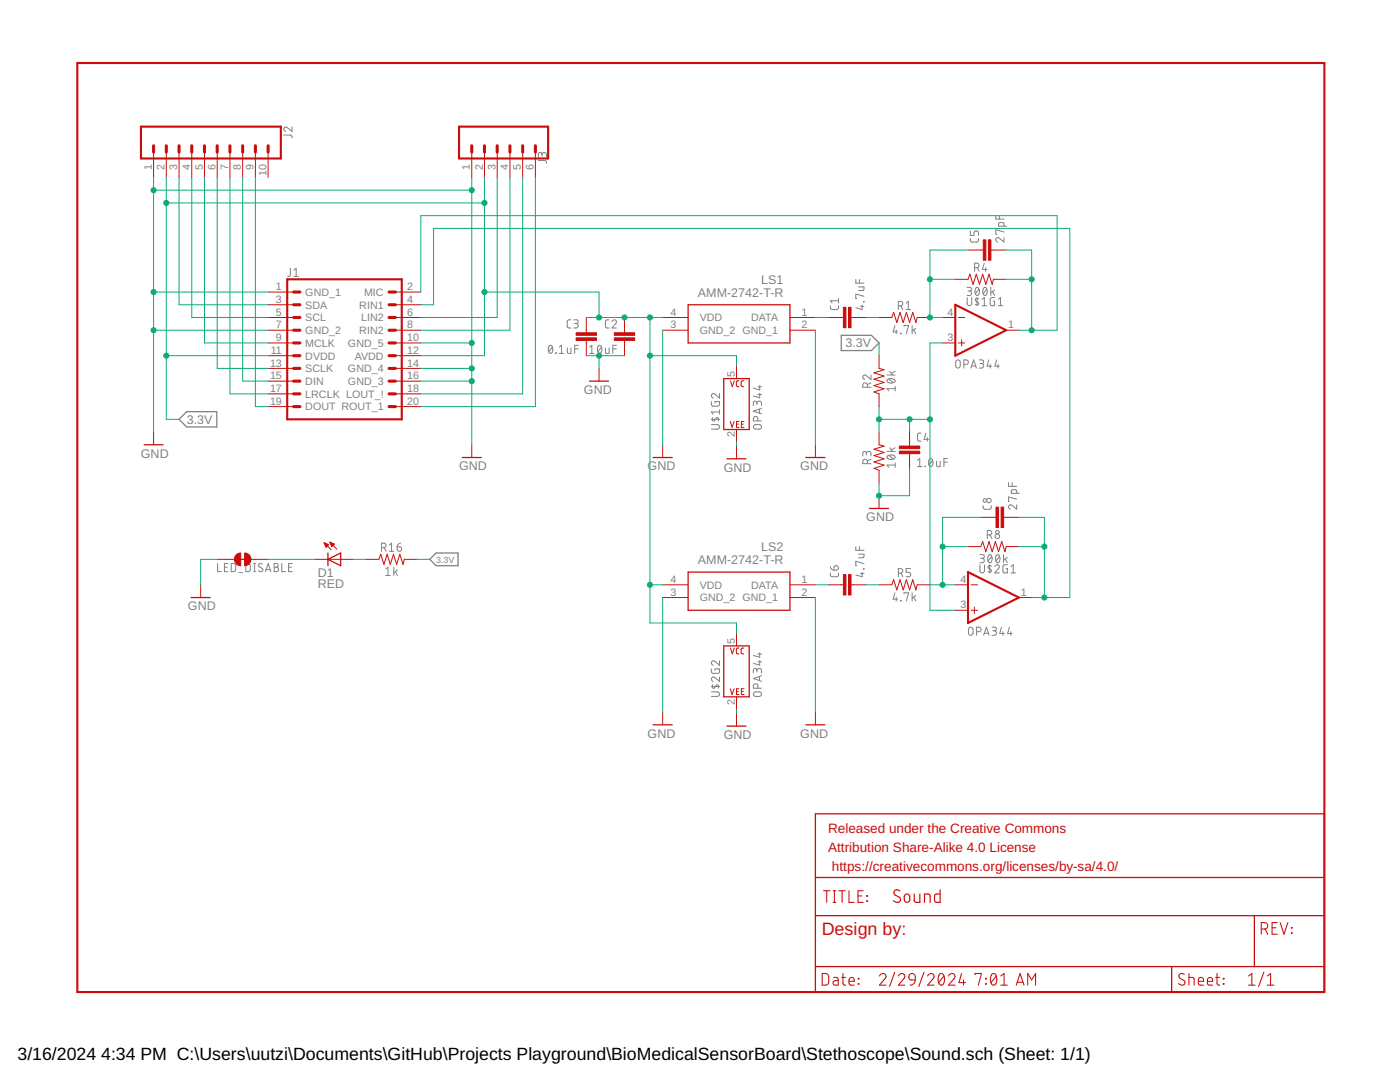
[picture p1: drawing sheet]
<svg xmlns="http://www.w3.org/2000/svg" width="279mm" height="216mm" viewBox="0 0 279 216" stroke-linecap="round" stroke-linejoin="round" font-family="sans-serif">
<g fill="none" stroke="#808080" stroke-width=".2">
<path d="M56.6 26.9l1.4 .1 .3 .5M58.3 25.3v.9l-.9-.7a.44 .44 0 0 0-.7 .1 .44 .44 0 0 0 .3 .6M107.4 32h1.4l.3 .6M108.2 30.9a.44 .44 0 0 1 .4-.5 .44 .44 0 0 1 .5 .5v.4M108.2 31.1v-.3a.36 .36 0 0 0-.4-.4 .36 .36 0 0 0-.4 .4v.5M58 53.5l-.1 1.4-.5 .3M58.7 55.2h.9M58.7 53.9l.4-.4v1.7M167.3 59.5v1M170.8 55.8v.7h1.6M171.3 57.3h1.1v.5l-.1 .2h-1M171.5 55.8v.7"/>
<path d="M172.4 59.1l-1.6-.4v.9h.2M193 57.3h.5a.36 .36 0 0 1 .4 .4 .36 .36 0 0 1-.4 .4h-.3M193 59.4v1.1a.46 .46 0 0 0 .5 .5 .46 .46 0 0 0 .4-.5v-1.1M193.5 58.1a.46 .46 0 0 1 .4 .4 .46 .46 0 0 1-.4 .5h-.5M193.7 47.6v.5l.3 .2 1.2-.1 .1-.6M193.7 46.1v.9h.7v-.6a.46 .46 0 0 1 .4-.3 .46 .46 0 0 1 .5 .3v.6M194.5 53.4h.5a.46 .46 0 0 0 .4-.4 .46 .46 0 0 0-.4-.5h-.5v1.6M194.8 57.4l.2-.1a.95 .95 0 0 1 0 1.7 1.04 1.04 0 0 1-.2-1.6zM195 59.4v1.6M195.1 53.4l.3 .7M195.3 59.6l-.5-.1-.2 .2 .1 .3 .6 .5-.2 .3-.5-.1M195.4 57.7l-.8 .9"/>
<path d="M196 59.7l.4-.3v1.6M196.3 57.4l.3-.1a.95 .95 0 0 1 0 1.7 1.04 1.04 0 0 1-.3-1.6zM196.4 52.5l-.3 1.3h.9M196.7 53.4v.7M196.9 57.7l-.7 .9M197.7 57.3v1.7M198.1 58.2l.4 .8M198.5 57.9l-.8 .5M198.5 59.4h-.7l-.2 .2v1l.2 .4h.7v-.9h-.3M198.7 43v.7h1.7M199.2 59.7l.5-.3v1.6M199.5 43v.7"/>
<path d="M200.4 47.4v.9l-.9-.8a.44 .44 0 0 0-.8 .2 .44 .44 0 0 0 .4 .6M200.4 45.1l-.1-.5-.1-.2-.9 .1v.6h1.6M200.4 46.3l-1.7-.5v.9h.2M109.6 69l.3-.1a.97 .97 0 0 1 0 1.6 1.03 1.03 0 0 1-.3-1.5zM110.2 69.3l-.7 .9M110.9 70.4l.1 .1zM111.6 70.5h.9M111.6 69.3l.5-.4v1.6M113.2 69.4v1l.3 .1h.4v-1.1M113.9 63.8h-.5l-.2 .4v1l.2 .2h.5M114.5 63.8h.5a.36 .36 0 0 1 .4 .4 .36 .36 0 0 1-.4 .3h-.3M114.7 69.6h.7"/>
<path d="M115 64.5a.46 .46 0 0 1 .4 .5 .46 .46 0 0 1-.4 .4h-.5M115.4 68.9h-.7v1.6M117.7 69.3l.4-.4v1.6M117.7 70.5h.9M119.4 69l.3-.1a.97 .97 0 0 1 0 1.6 1.01 1.01 0 0 1-.3-1.5zM120 69.3l-.7 .9M120.8 69.4v1l.3 .1h.5v-1.1M121.5 63.8h-.5l-.2 .4v1l.2 .2h.5M122.1 64.2a.44 .44 0 0 1 .7-.4 .44 .44 0 0 1 .1 .7l-.8 .9h.9M122.3 69.6h.7M123 68.9h-.7v1.6M143.6 78.5v.9l-.9-.7a.45 .45 0 0 0-.7 .1 .45 .45 0 0 0 .3 .6"/>
<path d="M151.3 78.7h.7M151.3 77.2h.7M151.6 78.5v.9l-1.3-.4M151.6 76.9v.9l-1.3-.4M165.7 61l.1 .7 .3 .1 1.1-.1 .1-.7M167.3 60h-1.6l.4 .5M171.7 61.1h.7M172.1 60.9v.9l-1.3-.4M172.3 60.2l.1 .1zM173.1 77.3v-.5a.46 .46 0 0 0-.5-.4 .46 .46 0 0 0-.4 .4v.5h1.6M173.8 74.8v.9l-.9-.7a.44 .44 0 0 0-.7 .1 .44 .44 0 0 0 .4 .6M173.8 76.4l-.7 .4"/>
<path d="M177 74.8h1.6M177.1 75.8a1 1 0 0 1 1.5 .2 .97 .97 0 0 1-1.6 0zM177.4 75.6l.9 .7M177.6 74.1l.5 .7M178.6 65l-.4 1.2h.9M178.6 77.6h-1.6l.4 .4M178.6 77.1v.9M178.6 74.1l-.7 .4M178.9 65.8v.8M179.3 61h.4a.46 .46 0 0 0 .5-.4 .46 .46 0 0 0-.5-.5h-.4v1.7M179.7 66.5l.1 .1zM179.8 61l.4 .8"/>
<path d="M180.4 65.1v-.1h.9l-.4 1.6M180.8 61.8h.9M180.8 60.5l.5-.4v1.7M182 65v1.6M182.4 65.8l.4 .8M182.8 65.5l-.8 .5M190.9 71.9l.3-.1 .3 .1 .1 .4v.7a.46 .46 0 0 1-.4 .4 .46 .46 0 0 1-.5-.4zM192.4 72.7h.4a.44 .44 0 0 0 .5-.4 .44 .44 0 0 0-.5-.5h-.4v1.6M193.8 73.4l.5-1.6 .6 1.6M193.9 73h.8M195.4 71.8h.6a.36 .36 0 0 1 .3 .4 .36 .36 0 0 1-.3 .3h-.4M195.9 72.5a.46 .46 0 0 1 .4 .5 .46 .46 0 0 1-.4 .4h-.5"/>
<path d="M196 61h.9M197.3 71.8l-.3 1.3h.9M197.6 72.7v.7M198.9 71.8l-.4 1.3h1M199.2 72.7v.7M199.2 61h.9M142 84.7h1.2a.44 .44 0 0 1 .4 .5 .44 .44 0 0 1-.4 .4h-1.2M142 80.1v.6l.2 .3h1.2l.2-.2v-.7h-.9v.3M142 83.7h1.6M142.2 83.3v.5l.2 .2 .6-.6 .3-.1 .1 .2-.1 .5M143.6 82.2h-1.6l.3 .5M143.6 81.8v.9"/>
<path d="M150.5 84.9l1-.2a.44 .44 0 0 1 .5 .5 .44 .44 0 0 1-.5 .4h-.9l-.3-.4zM151.1 80.5a.46 .46 0 0 1 .4-.5 .46 .46 0 0 1 .5 .5v.4M151.1 80.8v-.4a.36 .36 0 0 0-.4-.4 .36 .36 0 0 0-.4 .4v.5M151.3 84v-.5a.46 .46 0 0 0-.5-.4 .46 .46 0 0 0-.5 .4v.5h1.7M151.6 81.6v.9M152 81.5l-1.7 .5 1.7 .6M172.9 90.5a.46 .46 0 0 1 .5-.4 .46 .46 0 0 1 .4 .4v.5M172.9 90.8v-.4a.36 .36 0 0 0-.3-.3 .36 .36 0 0 0-.4 .3v.6M173.1 92.5v-.4a.46 .46 0 0 0-.5-.5 .46 .46 0 0 0-.4 .5v.4h1.6M173.8 91.6l-.7 .4M177 90.1h1.6M177.1 91a1.02 1.02 0 0 1 1.5 .2 .97 .97 0 0 1-1.6 0z"/>
<path d="M177.4 90.9l.9 .7M177.6 89.3l.5 .8M178.6 92.4v.8M178.6 92.8h-1.6l.4 .4M178.6 89.3l-.7 .4M183.1 91.9l.5-.4v1.6M183.1 93.1h.9M183.8 86.4h-.5l-.2 .4v1l.2 .2h.5M184.6 93l.1 .1zM184.8 86.4l-.4 1.3h.9M185.1 87.3v.7M185.5 91.6l.3-.1a.95 .95 0 0 1 0 1.6 1 1 0 0 1-.3-1.5z"/>
<path d="M186.1 91.9l-.7 .9M186.9 92v.9l.3 .2h.4v-1.1M188.4 92.2h.7M189.1 91.5h-.7v1.6M201.3 96.3v.7h1.6M202 96.3v.7M202.9 98.4v-.5l-.2-.2h-.6l-.3 .2v.5h1.6M202.9 99.6l-1.6-.4v.9h.2M43.4 112.4v1.7h.8M44.8 113.2h.5M45.5 112.4h-.7v1.7h.7M46.1 112.4l.7 .1 .2 .2 .1 .9-.3 .4-.7 .1z"/>
<path d="M47.7 114.3h.7M49.1 112.4l.6 .1 .2 .2v1.1l-.2 .2-.6 .1zM50.6 114.1h.4M50.6 112.4h.4M50.8 112.4v1.7M52.4 112.6a.41 .41 0 0 0-.6-.1 .41 .41 0 0 0-.1 .6l.6 .3a.44 .44 0 0 1-.1 .7 .44 .44 0 0 1-.6-.2M53 114.1l.5-1.7 .6 1.7M53.1 113.7h.8M54.7 112.4h.5a.37 .37 0 0 1 .3 .4 .37 .37 0 0 1-.3 .4 .44 .44 0 0 1 .4 .4 .44 .44 0 0 1-.4 .5h-.5zM54.7 113.2h.5M56.2 112.4v1.7h.8M57.6 113.2h.5"/>
<path d="M58.3 112.4h-.7v1.7h.7M76.1 109.3h.5a.46 .46 0 0 0 .4-.5 .46 .46 0 0 0-.4-.4h-.5v1.6M76.7 109.3l.3 .7M77 113.6l.4-.4v1.6M77 114.8h.9M77.7 108.8l.4-.4v1.6M77.7 110h.9M78.6 113.2v1.6M78.9 114.1l.4 .7M79.2 109.1h.6a.46 .46 0 0 1 .4 .5 .46 .46 0 0 1-.5 .4 .46 .46 0 0 1-.5-.4zM79.3 113.7l-.7 .6M80 108.4l-.4 .1-.4 .6"/>
<path d="M165.7 114.4l.1 .5 .3 .2h1l.2-.2v-.5M165.7 113.1l.3 .5 .4 .2M166.5 113a.46 .46 0 0 1 .8 .1 .46 .46 0 0 1-.4 .7h-.5zM170.8 109.1v.7h1.6M171.3 110.6h1.1v.5l-.1 .2h-1M171.5 109.1v.7M171.7 114.4h.7M172.1 114.2v.9l-1.3-.4M172.3 113.5l.1 .1zM172.4 112.5l-1.6-.5v.9h.2M178.6 118.3l-.4 1.2h.9M178.9 119.2v.7"/>
<path d="M179.3 114.4h.4a.46 .46 0 0 0 .5-.5 .46 .46 0 0 0-.5-.4h-.4v1.6M179.7 119.8l.1 .1zM179.8 114.4l.4 .7M180.4 118.5v-.2h.9l-.4 1.6M181.7 113.5h-.9v.7h.6a.45 .45 0 0 1 .3 .4 .45 .45 0 0 1-.3 .5h-.6M182 118.3v1.6M182.4 119.1l.4 .8M182.8 118.8l-.8 .6M195.5 110.7h.6a.37 .37 0 0 1 .3 .3 .37 .37 0 0 1-.3 .4h-.4M195.6 112.7v1.2a.46 .46 0 0 0 .4 .4 .46 .46 0 0 0 .5-.4v-1.2M196 111.4a.44 .44 0 0 1 .4 .4 .44 .44 0 0 1-.4 .5h-.5M196.2 100.9v.5l.4 .2h1l.2-.2v-.5"/>
<path d="M197 106.7h.5a.46 .46 0 0 0 .5-.4 .46 .46 0 0 0-.5-.5h-.5v1.7M197.3 110.8l.2-.1a.95 .95 0 0 1 0 1.6 1.02 1.02 0 0 1-.2-1.5zM197.5 112.7v1.6M197.6 106.7l.4 .8M197.9 113l-.4-.1-.3 .1v.3l.7 .6-.2 .3-.5-.2M197.9 111l-.7 .9M198.5 113.1a.45 .45 0 0 1 .7-.4 .45 .45 0 0 1 .1 .7l-.8 .9h.9M198.9 110.8l.2-.1a.95 .95 0 0 1 0 1.6 1.02 1.02 0 0 1-.2-1.5zM199.5 111l-.7 .9M200.3 110.7v1.6M200.6 111.5l.4 .8M201 111.2l-.7 .6"/>
<path d="M201 112.7h-.5l-.3 .2v1.1l.2 .3h.6v-.9h-.2M201.8 114.3h.9M201.8 113.1l.4-.4v1.6M202.9 100.7v.9l-.9-.7a.44 .44 0 0 0-.7 .1 .44 .44 0 0 0 .3 .6M142 138h1.2a.46 .46 0 0 1 .4 .5 .46 .46 0 0 1-.4 .5h-1.2M142 133.5v.5l.2 .3 1 .1 .4-.2v-.7h-.9v.3M142 137h1.6M142.2 136.6l-.1 .4 .2 .3h.3l.5-.7 .3 .3-.1 .5M143.6 135.1v.9l-.9-.8a.45 .45 0 0 0-.7 .2 .45 .45 0 0 0 .3 .6M143.6 131.8v1l-.9-.8a.45 .45 0 0 0-.7 .1 .45 .45 0 0 0 .3 .7M150.5 138.2l.1-.1a1.33 1.33 0 0 1 1.2 .1l.1 .5-.4 .3-1-.2-.2-.3zM151.1 133.8a.46 .46 0 0 1 .4-.4 .46 .46 0 0 1 .5 .4v.5"/>
<path d="M151.1 134.1v-.4a.36 .36 0 0 0-.4-.3 .36 .36 0 0 0-.4 .3v.6M151.3 137.3v-.4a.46 .46 0 0 0-.5-.5 .46 .46 0 0 0-.5 .5v.4h1.7M151.3 132.1h.7M151.3 130.5h.7M151.6 135v.8M151.6 130.2v.9l-1.3-.3M151.6 131.8v.9l-1.3-.3M152 134.8l-1.7 .6 1.7 .5M193.4 125.3l.3-.2 .4 .3a1.33 1.33 0 0 1-.1 1.2l-.3 .2-.4-.3v-.9zM194.9 126h.5a.46 .46 0 0 0 .4-.4 .46 .46 0 0 0-.4-.5h-.5v1.7M196.3 126.8l.5-1.7 .6 1.7M196.4 126.4h.9"/>
<path d="M198 125.1h.5a.36 .36 0 0 1 .4 .4 .36 .36 0 0 1-.4 .4h-.4M198.4 125.9a.46 .46 0 0 1 .5 .4 .46 .46 0 0 1-.5 .5h-.4M199.9 125.1l-.4 1.3h.9M200.2 126v.8M201.4 125.1l-.3 1.3h.9M201.7 126v.8"/>
<circle cx="196.5" cy="99.9" r=".36"/>
<circle cx="197.4" cy="99.9" r=".45"/>
<circle cx="199" cy="107" r=".45"/>
<circle cx="199.1" cy="106.2" r=".36"/>
</g>
<path d="M167.9 66.9h6l1.5 1.5-1.5 1.6h-6zM35.7 83.7l1.6-1.6h6v3.1h-6zM85.8 111.6l1.2-1.3h4.4v2.6h-4.4z" fill="none" stroke="#808080" stroke-width=".25"/>
<g fill="none" stroke="#c90d0c" stroke-width=".2">
<path d="M30.6 30.4v5M33.2 30.4v5M35.7 30.4v5M38.3 30.4v5M40.8 30.4v5M43.3 30.4v5M45.9 30.4v5M48.4 30.4v5M51 30.4v5M53.5 30.4v5M94.1 30.4v5M96.7 30.4v5"/>
<path d="M99.2 30.4v5M101.8 30.4v5M104.3 30.4v5M106.8 30.4v5M53.5 58.3h5.1M78.9 58.3h5.1M190.6 55.7h2.6l.4-1 .6 2 .6-2 .7 2 .6-2 .6 2 .7-2 .6 2 .3-1h2.5M193.2 49.9h3M197.8 49.9h3M53.5 60.8h5.1M53.5 63.4h5.1M53.5 65.9h5.1"/>
<path d="M53.5 68.4h5.1M53.5 71h5.1M53.5 73.5h5.1M53.5 76.1h5.1M53.5 78.6h5.1M78.9 60.8h5.1M78.9 63.4h5.1M78.9 65.9h5.1M78.9 68.4h5.1M78.9 71h5.1M78.9 73.5h5.1M78.9 76.1h5.1"/>
<path d="M78.9 78.6h5.1M117 63.4v3M117 67.9v3.1M119.5 73.5v2.6M124.6 63.4v3M124.6 67.9v3.1M132.2 63.4h5.1M132.2 65.9h5.1M145.8 76l.4 1.2 .3-1.2M147 73v2.5M147.5 76h-.4l-.1 .2v.8l.5 .2M148.4 76h-.3l-.2 .2v.8l.5 .2"/>
<path d="M157.6 63.4h5.1M157.6 65.9h5.1M165.3 63.4h3M169.8 63.4h3.1M175.4 63.4h2.6l.4-1.1 .6 2.1 .6-2.1 .7 2.1 .6-2.1 .6 2.1 .7-2.1 .6 2.1 .2-1h2.6M175.4 71v2.5l1 .3-2 .6 2 .6-2 .7 2 .6-2 .6 2 .7-2 .6 1 .4v2.5M188.1 63.4h2.5M188.1 68.4h2.5M191.3 63.4h1.3M191.3 68.4h1.3M191.9 67.8v1.3M200.8 65.9h2.5"/>
<path d="M30.6 86.2v2.6M53.5 81.1h5.1M78.9 81.1h5.1M94.1 88.8v2.5M132.2 88.8v2.5M145.7 84.1l.4 1.2 .4-1.2M147 85.7v2.5M147 89v2.5M147 84.6h.4M147.5 84.1h-.5v1.2h.5M148 84.6h.4M148.5 84.1h-.5v1.2h.5"/>
<path d="M162.7 88.8v2.5M175.4 86.2v2.6l1 .2-2 .6 2 .7-2 .6 2 .6-2 .7 2 .6-2 .7 1 .3v2.6M175.4 98.9v2.6M181.5 86v3M181.5 90.5v3.1M40 116.7v2.5M43.3 111.6h3.5M50.1 111.6h3.4M62.9 111.6h7.6M64.7 108.3l1.4 1.4M64.7 108.3l.9 .4-.5 .5zM64.7 108.4h.1"/>
<path d="M64.8 108.5h.3M64.8 108.6h.6M64.9 108.7h.7M64.9 108.8h.5M65 109h.3M65 109.1h.2M65.8 108.2l1.4 1.4M65.8 108.2l.9 .4M65.8 108.2l.4 .9 .5-.5M65.8 108.2h.2M65.9 108.4h.3M66 108.5h.5"/>
<path d="M66 108.6h.7M66.1 108.7h.5M66.1 108.8h.3M66.2 109h.1M73.1 111.6h2.5l.4-1 .6 2 .7-2 .6 2 .6-2 .7 2 .6-2 .6 2 .3-1h2.5M132.2 116.7h5.1M132.2 119.2h5.1M157.6 116.7h5.1M157.6 119.2h5.1M165.3 116.7h3M169.8 116.7h3.1M175.4 116.7h2.6l.4-1 .6 2 .6-2 .7 2 .6-2 .6 2 .7-2 .6 2 .2-1h2.6"/>
<path d="M190.6 116.7h2.6M193.2 109.1h2.5l.4-1 .6 2 .7-2 .6 2 .6-2 .7 2 .6-2 .7 2 .2-1h2.5M193.8 116.7h1.3M195.7 103.2h3.1M200.3 103.2h3M203.3 119.2h2.6M145.7 137.4l.4 1.2 .4-1.2M145.8 129.3l.4 1.2 .3-1.2M147 126.3v2.6M147 139v2.6M147 138h.4M147.5 129.3h-.4l-.1 .3v.7l.5 .2"/>
<path d="M147.5 137.4h-.5v1.2h.5M148 138h.4M148.4 129.3h-.3l-.2 .3v.7l.5 .2M148.5 137.4h-.5v1.2h.5M190.6 121.8h2.6M193.8 121.8h1.3M194.5 121.1v1.3M132.2 142.1v2.5M147 142.3v2.6M162.7 142.1v2.5"/>
</g>
<g fill="none" stroke="#c90d0c" stroke-width=".25">
<path d="M117.6 76.1h3.9M137.3 60.8h20.3v7.6h-20.3zM144.4 75.5h5.1v10.2h-5.1zM28.8 88.8h3.8M92.2 91.3h3.9M130.3 91.3h3.9M145.1 91.5h3.8M160.8 91.3h3.8M38.1 119.2h3.9M47.7 111.6h1.7M65.4 111.6l2.6-1.3v2.6zM65.4 110.3v2.6"/>
<path d="M137.3 114.2h20.3v7.6h-20.3zM173.5 101.5h3.8M144.4 128.9h5.1v10.1h-5.1zM130.3 144.6h3.9M145.1 144.9h3.8M160.8 144.6h3.8M162.7 162.4h101.6v35.6h-101.6zM162.7 175.1h101.6M162.7 182.7h101.6M162.7 192.9h101.6M233.8 192.9v5.1M250.3 182.7v10.2"/>
</g>
<g fill="#c90d0c" stroke="#c90d0c" stroke-width=".2">
<path d="M48.8 110.3a1.23 1.23 0 0 1 1.3 1.3h-1.3z" fill-rule="evenodd"/>
<path d="M48.8 111.6h1.3a1.23 1.23 0 0 1-1.3 1.3z" fill-rule="evenodd"/>
<path d="M47.1 110.8l.5-.4 .4-.1v2.6a1.27 1.27 0 0 1-1.1-.8 1.27 1.27 0 0 1 .2-1.3z" fill-rule="evenodd"/>
</g>
<path d="M15.4 12.6h248.9v185.4h-248.9zM28.1 25.3h27.9v6.3h-27.9zM91.6 25.3h17.8v6.3h-17.8zM57.3 55.7h22.9v28h-22.9zM190.6 60.8l10.2 5.1-10.2 5.1zM193.2 114.2l10.1 5-10.1 5.1z" fill="none" stroke="#c90d0c" stroke-width=".42"/>
<g fill="none" stroke="#c90d0c" stroke-width=".21">
<path d="M164.3 177.7h1.4M165 177.7v2.4M166.3 177.7h.5M166.5 177.7v2.4M167.4 177.7h1.3M168.1 177.7v2.4M169.4 177.7v2.4h1.1M171.2 178.8h.8M172.3 177.7h-1.1v2.4h1.1M173 178.7l.1 .1zM173 179.7l.1 .2zM164.1 194.2l.9 .1 .4 .4v1.2l-.1 .4-.3 .3h-.9z"/>
<path d="M166.3 180.1h.5M166.4 195l.6 .1 .3 .3v1.2h-.6a.46 .46 0 0 1-.5-.5 .46 .46 0 0 1 .5-.4h.6M168 195h.7M168.2 194.2l.1 2.1 .4 .3M169.4 195.8h1.1a.55 .55 0 0 0-.4-.8 .55 .55 0 0 0-.7 .5l.2 1 .9 .1M171.3 195.2l.1 .1zM171.3 196.3l.1 .1zM175.5 194.8a.64 .64 0 0 1 .9-.5 .64 .64 0 0 1 .2 1l-1.1 1.3h1.3M178.6 194l-1.1 2.8M179.3 194.8a.64 .64 0 0 1 .9-.5 .64 .64 0 0 1 .2 1l-1.1 1.3h1.3M181.5 194.5a.65 .65 0 0 1 .7-.2 .65 .65 0 0 1 .5 .6v.6h-.8a.63 .63 0 0 1-.4-1zM182.7 195.5l-.3 .8-.8 .3"/>
<path d="M184.4 194l-1 2.8M185.1 194.8a.64 .64 0 0 1 .9-.5 .64 .64 0 0 1 .2 1l-1.1 1.3h1.3M187.5 194.4a.55 .55 0 0 1 .6-.1 .55 .55 0 0 1 .3 .5 1.32 1.32 0 0 1-.5 1.8 1.44 1.44 0 0 1-.4-2.2zM188.4 194.8l-1.1 1.3M189.3 194.8a.64 .64 0 0 1 .9-.5 .64 .64 0 0 1 .2 1l-1.1 1.3h1.3M191.9 194.2l-.5 1.9h1.3M192.3 195.5v1.1M194.6 194.5v-.3h1.3l-.7 2.4M196.7 196.3l.1 .1zM196.7 195.2l.1 .1zM197.9 194.4a.55 .55 0 0 1 .6-.1 .55 .55 0 0 1 .4 .5 1.32 1.32 0 0 1-.6 1.8 1.44 1.44 0 0 1-.4-2.2zM198.8 194.8l-1 1.3"/>
<path d="M199.7 196.6h1.3M199.7 194.8l.7-.6v2.4M202.8 196.6l.8-2.4 .8 2.4M203 196h1.2M205.1 196.6v-2.4l.8 1.3 .8-1.3v2.4M236.4 194.4a.58 .58 0 0 0-.9-.1 .58 .58 0 0 0 0 .9l.7 .4a.58 .58 0 0 1 .1 .9 .58 .58 0 0 1-.9-.1l-.2-.1M237.3 195l.9 .1 .1 1.5M237.3 194.2v2.4M239.2 195.8h1a.55 .55 0 0 0-.4-.8 .55 .55 0 0 0-.6 .5l.1 1 .9 .1M241 195.8h1a.55 .55 0 0 0-.4-.8 .55 .55 0 0 0-.6 .5l.1 1 .9 .1M242.6 195h.8M242.9 194.2v2.1l.5 .3"/>
<path d="M244.1 196.3l.2 .1zM244.1 195.2l.2 .1zM249.2 196.6h1.3M249.2 194.8l.6-.6v2.4M251.7 185.4h.7a.65 .65 0 0 0 .6-.7 .65 .65 0 0 0-.6-.6h-.7v2.3M252.2 194l-1 2.8M252.5 185.4l.5 1M252.9 196.6h1.3M252.9 194.8l.7-.6v2.4M253.9 185.1h.7M254.9 184.1h-1v2.3h1M255.5 184.1l.7 2.3 .8-2.3"/>
<path d="M257.7 185.1l.2 .1zM257.7 186.1l.2 .1z"/>
</g>
<path d="M179.6 177.8a.63 .63 0 0 0-1-.2 .63 .63 0 0 0 .1 1l.8 .4a.61 .61 0 0 1 .1 .9 .61 .61 0 0 1-.9 .1l-.4-.3M180.6 178.6l.5-.2a.99 .99 0 0 1 .2 1.6h-.4l-.4-.3zM182.5 178.4v1.4l.4 .3h.7v-1.7M187.6 177.5v2.6l-.8-.1-.3-.4v-1l.3-.2h.8M184.5 180.1v-1.7h.9l.2 .2v1.5" fill="none" stroke="#c90d0c" stroke-width=".23"/>
<g fill="none" stroke="#c90d0c" stroke-width=".61">
<path d="M30.6 29.1v1.3M33.2 29.1v1.3M35.7 29.1v1.3M38.3 29.1v1.3M40.8 29.1v1.3M43.3 29.1v1.3M45.9 29.1v1.3M48.4 29.1v1.3M51 29.1v1.3M53.5 29.1v1.3M94.1 29.1v1.3M96.7 29.1v1.3"/>
<path d="M99.2 29.1v1.3M101.8 29.1v1.3M104.3 29.1v1.3M106.8 29.1v1.3M58.6 58.3h1.3M77.6 58.3h1.3M58.6 63.4h1.3M58.6 60.8h1.3M58.6 68.4h1.3M58.6 65.9h1.3M58.6 71h1.3M58.6 73.5h1.3"/>
<path d="M58.6 76.1h1.3M58.6 78.6h1.3M77.6 63.4h1.3M77.6 60.8h1.3M77.6 68.4h1.3M77.6 65.9h1.3M77.6 71h1.3M77.6 73.5h1.3M77.6 76.1h1.3M77.6 78.6h1.3M58.6 81.1h1.3M77.6 81.1h1.3"/>
</g>
<g fill="#c90d0c" stroke="#c90d0c" stroke-width=".2">
<path d="M122.6 67.4h4.1v.5h-4.1z"/>
<path d="M122.6 66.4h4.1v.5h-4.1z"/>
<path d="M115 67.4h4v.5h-4z"/>
<path d="M115 66.4h4v.5h-4z"/>
<path d="M169.3 61.3h.5v4.1h-.5z"/>
<path d="M168.3 61.3h.5v4.1h-.5z"/>
<path d="M179.5 90h4.1v.5h-4.1z"/>
<path d="M179.5 89h4.1v.5h-4.1z"/>
<path d="M197.3 47.9h.5v4h-.5z"/>
<path d="M196.2 47.9h.5v4h-.5z"/>
<path d="M169.3 114.7h.5v4h-.5z"/>
<path d="M168.3 114.7h.5v4h-.5z"/>
<path d="M199.8 101.2h.5v4.1h-.5z"/>
<path d="M198.8 101.2h.5v4.1h-.5z"/>
</g>
<g fill="none" stroke="#0dab76" stroke-width=".2">
<path d="M30.6 35.4v50.8M30.6 38h63.5M33.2 35.4v48.3h2.5M35.7 35.4v25.4h17.8M38.3 35.4v28h15.2M40.8 35.4v33h12.7M43.3 35.4v38.1h10.2M45.9 35.4v43.2h7.6M48.4 35.4v40.7h5.1M51 35.4v45.7h2.5M94.1 35.4v53.4M96.7 35.4v35.6h-12.7"/>
<path d="M99.2 35.4v28h-15.2M101.8 35.4v30.5h-17.8M104.3 35.4v43.2h-20.3M106.8 35.4v45.7h-22.8M30.6 58.3h22.9M33.2 40.5h63.5M84 58.3v-15.3h127v22.9h-7.7M96.7 58.3h22.8v5.1M185.6 55.7h5M193.2 49.9h-7.6v13.5h2.5M200.8 55.7h5.1M200.8 49.9h5.1v16"/>
<path d="M30.6 65.9h22.9M33.2 71h20.3M84 68.4h10.1M84 73.5h10.1M84 76.1h10.1M84 60.8h2.5v-15.2h127v73.6h-7.6M117 71h7.6M117 63.4h15.2M119.5 71v2.5M129.7 71h17.3v2M129.7 63.4v60.9h17.3v2M132.2 65.9v22.9"/>
<path d="M162.7 65.9v22.9M162.7 63.4h2.6M172.9 63.4h2.5M175.4 68.4v2.6M188.1 68.4h-2.5v53.4h5M147 88.2v.8M175.4 81.1v5.1M175.4 83.7h10.2M181.5 93.6v5.3h-6.1v-2.5M181.5 83.7v2.3M43.3 111.6h-3.3v5.1M53.5 111.6h9.4"/>
<path d="M70.5 111.6h2.6M83.2 111.6h2.6M129.7 116.7h2.5M132.2 119.2v22.9M162.7 119.2v22.9M162.7 116.7h2.6M172.9 116.7h2.5M185.6 116.7h5M188.1 109.1h5.1M195.7 103.2h-7.6v13.5M203.3 109.1h5.1M203.3 103.2h5.1v16"/>
<path d="M147 141.6v.7"/>
</g>
<g fill="#0dab76" stroke="#0dab76" stroke-width=".2">
<circle cx="30.6" cy="38" r=".51"/>
<circle cx="30.6" cy="58.3" r=".51"/>
<circle cx="94.1" cy="38" r=".51"/>
<circle cx="94.1" cy="68.4" r=".51"/>
<circle cx="94.1" cy="73.5" r=".51"/>
<circle cx="30.6" cy="65.9" r=".51"/>
<circle cx="94.1" cy="76.1" r=".51"/>
<circle cx="119.5" cy="71" r=".51"/>
<circle cx="175.4" cy="98.9" r=".51"/>
<circle cx="33.2" cy="40.5" r=".51"/>
<circle cx="96.7" cy="40.5" r=".51"/>
<circle cx="33.2" cy="71" r=".51"/>
<circle cx="129.7" cy="63.4" r=".51"/>
<circle cx="124.6" cy="63.4" r=".51"/>
<circle cx="119.5" cy="63.4" r=".51"/>
<circle cx="96.7" cy="58.3" r=".51"/>
<circle cx="129.7" cy="116.7" r=".51"/>
<circle cx="129.7" cy="71" r=".51"/>
<circle cx="205.9" cy="55.7" r=".51"/>
<circle cx="205.9" cy="65.9" r=".51"/>
<circle cx="185.6" cy="63.4" r=".51"/>
<circle cx="185.6" cy="55.7" r=".51"/>
<circle cx="175.4" cy="83.7" r=".51"/>
<circle cx="185.6" cy="83.7" r=".51"/>
<circle cx="181.5" cy="83.7" r=".51"/>
<circle cx="208.4" cy="109.1" r=".51"/>
<circle cx="208.4" cy="119.2" r=".51"/>
<circle cx="188.1" cy="109.1" r=".51"/>
<circle cx="188.1" cy="116.7" r=".51"/>
</g>
<text font-size="3.6" fill="#c90d0c" x="164" y="186.5">Design by:</text>
<g font-size="3.5">
<text x="3.5" y="211.4">3/16/2024</text>
<text x="20.2" y="211.4">4:34 PM C:\Users\uutzi\Documents\GitHub\Projects Playground\BioMedicalSensorBoard\Stethoscope\Sound.sch (Sheet: 1/1)</text>
</g>
<g font-size="2.7" fill="#c90d0c">
<text x="165.3" y="166.2">Released under the Creative Commons</text>
<text x="165.3" y="170">Attribution Share-Alike 4.0 License</text>
<text x="166" y="173.8">https://creativecommons.org/licenses/by-sa/4.0/</text>
</g>
<g font-size="2.5" fill="#808080">
<text x="139.3" y="59.2">AMM-2742-T-R</text>
<text x="151.9" y="56.6">LS1</text>
<text x="168.7" y="69.3">3.3V</text>
<text x="116.5" y="78.6">GND</text>
<text x="37.3" y="84.6">3.3V</text>
<text x="28.1" y="91.3">GND</text>
<text x="91.6" y="93.8">GND</text>
<text x="129.2" y="93.8">GND</text>
<text x="144.4" y="94.1">GND</text>
<text x="159.7" y="93.8">GND</text>
<text x="172.9" y="104">GND</text>
<text x="139.3" y="112.5">AMM-2742-T-R</text>
<text x="151.9" y="110">LS2</text>
<text x="63.4" y="117.3">RED</text>
<text x="63.4" y="115.2">D1</text>
<text x="37.5" y="121.8">GND</text>
<text x="129.2" y="147.2">GND</text>
<text x="144.4" y="147.4">GND</text>
<text x="159.7" y="147.2">GND</text>
</g>
<g font-size="2.1" fill="#808080">
<text x="30.3" y="33.9" transform="rotate(-90 30.3 33.9)">1</text>
<text x="32.8" y="33.9" transform="rotate(-90 32.8 33.9)">2</text>
<text x="35.4" y="33.9" transform="rotate(-90 35.4 33.9)">3</text>
<text x="37.9" y="33.9" transform="rotate(-90 37.9 33.9)">4</text>
<text x="40.5" y="33.9" transform="rotate(-90 40.5 33.9)">5</text>
<text x="43" y="33.9" transform="rotate(-90 43 33.9)">6</text>
<text x="45.5" y="33.9" transform="rotate(-90 45.5 33.9)">7</text>
<text x="48.1" y="33.9" transform="rotate(-90 48.1 33.9)">8</text>
<text x="50.6" y="33.9" transform="rotate(-90 50.6 33.9)">9</text>
<text x="53.2" y="35.1" transform="rotate(-90 53.2 35.1)">10</text>
<text x="93.8" y="33.9" transform="rotate(-90 93.8 33.9)">1</text>
<text x="96.3" y="33.9" transform="rotate(-90 96.3 33.9)">2</text>
<text x="98.9" y="33.9" transform="rotate(-90 98.9 33.9)">3</text>
<text x="101.4" y="33.9" transform="rotate(-90 101.4 33.9)">4</text>
<text x="104" y="33.9" transform="rotate(-90 104 33.9)">5</text>
<text x="106.5" y="33.9" transform="rotate(-90 106.5 33.9)">6</text>
<text x="55.1" y="57.9">1</text>
<text x="60.9" y="59">GND_1</text>
<text x="72.7" y="59">MIC</text>
<text x="81.2" y="57.9">2</text>
<text x="55.1" y="60.5">3</text>
<text x="55.1" y="63">5</text>
<text x="55.1" y="65.5">7</text>
<text x="60.9" y="61.6">SDA</text>
<text x="60.9" y="64.1">SCL</text>
<text x="71.7" y="61.6">RIN1</text>
<text x="72.1" y="64.1">LIN2</text>
<text x="81.2" y="60.5">4</text>
<text x="81.2" y="63">6</text>
<text x="81.2" y="65.5">8</text>
<text x="133.8" y="65.5">3</text>
<text x="133.8" y="63">4</text>
<text x="139.7" y="64.1">VDD</text>
<text x="149.9" y="64.1">DATA</text>
<text x="160" y="63">1</text>
<text x="160" y="65.5">2</text>
<text x="189.1" y="63">4</text>
<text x="201.2" y="65.5">1</text>
<text x="54" y="70.6">11</text>
<text x="55.1" y="68.1">9</text>
<text x="60.9" y="66.7">GND_2</text>
<text x="60.9" y="69.2">MCLK</text>
<text x="60.9" y="71.7">DVDD</text>
<text x="69.4" y="69.2">GND_5</text>
<text x="70.8" y="71.7">AVDD</text>
<text x="71.7" y="66.7">RIN2</text>
<text x="81.2" y="68.1">10</text>
<text x="81.2" y="70.6">12</text>
<text x="139.7" y="66.7">GND_2 GND_1</text>
<text x="189.1" y="68.1">3</text>
<text x="53.9" y="73.2">13</text>
<text x="53.9" y="75.7">15</text>
<text x="60.9" y="74.3">SCLK</text>
<text x="60.9" y="76.8">DIN</text>
<text x="69.4" y="74.3">GND_4</text>
<text x="69.4" y="76.8">GND_3</text>
<text x="81.2" y="73.2">14</text>
<text x="81.2" y="75.7">16</text>
<text x="146.6" y="75.2" transform="rotate(-90 146.6 75.2)">5</text>
<text x="53.9" y="78.2">17</text>
<text x="53.9" y="80.8">19</text>
<text x="60.9" y="79.4">LRCLK LOUT_!</text>
<text x="60.9" y="81.9">DOUT ROUT_1</text>
<text x="81.2" y="78.2">18</text>
<text x="81.2" y="80.8">20</text>
<text x="146.6" y="87.2" transform="rotate(-90 146.6 87.2)">2</text>
<text x="133.8" y="118.9">3</text>
<text x="133.8" y="116.3">4</text>
<text x="139.7" y="120">GND_2 GND_1</text>
<text x="139.7" y="117.4">VDD</text>
<text x="149.9" y="117.4">DATA</text>
<text x="160" y="116.3">1</text>
<text x="160" y="118.9">2</text>
<text x="191.7" y="116.3">4</text>
<text x="203.7" y="118.9">1</text>
<text x="191.7" y="121.4">3</text>
<text x="146.6" y="128.5" transform="rotate(-90 146.6 128.5)">5</text>
<text x="146.6" y="140.6" transform="rotate(-90 146.6 140.6)">2</text>
</g>
<text font-size="1.8" fill="#808080" x="87" y="112.2">3.3V</text>
</svg>
